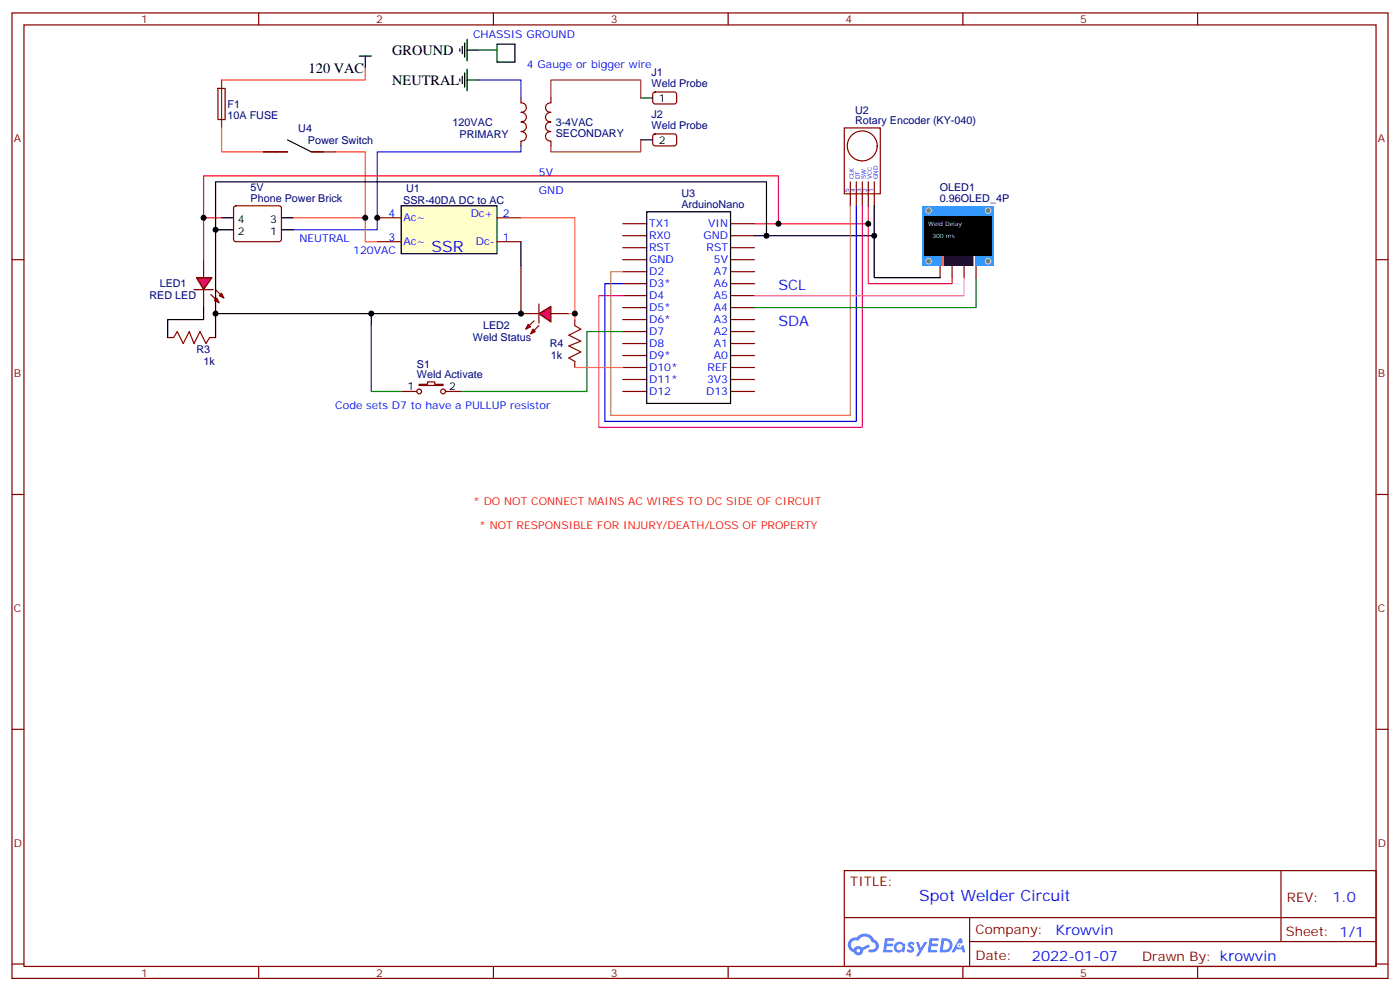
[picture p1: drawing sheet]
<svg xmlns="http://www.w3.org/2000/svg" width="412mm" height="292mm" viewBox="0 0 412 292" stroke-linecap="round" stroke-linejoin="round" font-family="sans-serif">
<g fill="none" stroke="#870000" stroke-width=".35">
<path d="M3.5 3.8h405.4v284.3h-405.4zM7.1 7.3h398.2v277.3h-398.2zM76.2 3.8v3.5M145.3 3.8v3.5M214.5 3.8v3.5M283.6 3.8v3.5M352.8 3.8v3.5M3.5 76.5h3.6M405.3 76.5h3.6M3.5 145.6h3.6M405.3 145.6h3.6M3.5 214.8h3.6"/>
<path d="M405.3 214.8h3.6M248.7 256.4h156.6v28.2h-156.6zM377.3 256.4v20.9M248.7 270.2h156.5M285.6 277.3h119.6M285.6 270.2v14.2M3.5 283.9h3.6M76.2 284.6v3.5M145.3 284.6v3.5M214.5 284.6v3.5M283.6 284.6v3.5M352.8 284.6v3.5"/>
<path d="M405.3 283.9h3.6"/>
</g>
<g fill="#5487ff">
<path d="M267.7 277.6a1.22 1.22 0 0 1 1.7 .2l-.4 .6a.47 .47 0 0 0-.3-.4 .47 .47 0 0 0-.5 .2l.1 .2a1.14 1.14 0 0 1 .8 1.8 1.14 1.14 0 0 1-1.9 0l-.2-.2 .5-.6 .7 .5a.29 .29 0 0 0 .3-.3 .29 .29 0 0 0-.2-.3 1.04 1.04 0 0 1-.6-1.7z"/>
<path d="M260.7 276.3h2.4l.3 .2-.2 .5-1.8 .1-.1 .8h1.5l.3 .4-.3 .4h-1.6l-.2 1.1h1.7l.2 .3-.2 .3-2.6 .1z"/>
<path d="M273.8 276.3h2.4l.3 .2-.1 .5-1.8 .1-.2 .8h1.6l.3 .4-.4 .4h-1.6l-.1 1.1h1.7l.2 .3-.2 .3-2.6 .1z"/>
<path d="M282.6 276.3h.7l.3 1.3-.6 .3a.69 .69 0 0 0-1 .3 .69 .69 0 0 0 .4 .9 .69 .69 0 0 0 .9-.6l.5-.2 .6 2.2h-.8l-.2-.9h-1.8l-.5 .9h-.8z"/>
<path d="M269.8 277.4h.8l.6 1.8 1.1-1.8h.9l-2.6 4.2h-.8l.9-1.5z"/>
<path d="M277.4 276.3l-.6 4.2h1.3a2.11 2.11 0 0 0 2.5-2.1 2.11 2.11 0 0 0-2.5-2.1zM278.1 277.1a1.39 1.39 0 0 1 1.7 1.4 1.39 1.39 0 0 1-1.8 1.3h-.3z"/>
<path d="M263.7 277.9a1.54 1.54 0 0 0-.1 2.2 1.54 1.54 0 0 0 2.2 .1l.6 .3 .3-2.3-.2-.3h-.4a1.49 1.49 0 0 0-2.4 0zM264 278.9a.94 .94 0 0 1 1.8 0 .94 .94 0 0 1-1.8 0z"/>
<path d="M250.4 276.7a2.18 2.18 0 0 0 1.1 3.7 1.44 1.44 0 0 0 1.6 .9 1.44 1.44 0 0 0 1.2-1.4l2-1.1-.5-.7-1.9 1a1.47 1.47 0 0 0-2.4 .4 1.39 1.39 0 0 1-.7-1.9 1.39 1.39 0 0 1 2-.5 2.12 2.12 0 0 1 2.2-1.3 2.12 2.12 0 0 1 1.9 1.7 1.14 1.14 0 0 1 1.1 1.4 1.14 1.14 0 0 1-1.7 .7 .43 .43 0 0 0-.5 .4 .43 .43 0 0 0 .4 .5 1.98 1.98 0 0 0 2.5-1.2 1.98 1.98 0 0 0-1.2-2.6 3.1 3.1 0 0 0-5.3-.6l-.9 .1zM252.3 280a.55 .55 0 0 1 1.1 0 .55 .55 0 0 1-1.1 0z"/>
<circle cx="282.6" cy="278.4" r=".26"/>
</g>
<path d="M153.5 28.9v1.4a1.42 1.42 0 0 1 1.5 1.4 1.42 1.42 0 0 1-1.5 1.4 1.42 1.42 0 0 1 1.5 1.4 1.42 1.42 0 0 1-1.5 1.4 1.42 1.42 0 0 1 1.5 1.4 1.42 1.42 0 0 1-1.5 1.4 1.42 1.42 0 0 1 1.5 1.4 1.42 1.42 0 0 1-1.5 1.5v1.4M162.3 28.9v1.4a1.42 1.42 0 0 0-1.6 1.4 1.42 1.42 0 0 0 1.6 1.4 1.42 1.42 0 0 0-1.6 1.4 1.42 1.42 0 0 0 1.6 1.4 1.42 1.42 0 0 0-1.6 1.4 1.42 1.42 0 0 0 1.6 1.4 1.42 1.42 0 0 0-1.6 1.4 1.42 1.42 0 0 0 1.6 1.5v1.4" fill="none" stroke="#870000" stroke-width=".35"/>
<path d="M118.2 60.6h28.2v14.1h-28.2z" fill="#ffc" stroke="#000" stroke-width=".35"/>
<g fill="none" stroke="#870000" stroke-width=".35">
<path d="M111.1 64.1h7.1M111.1 71.2h7.1M146.4 64.1h7.1M146.4 71.2h7.1M118.2 115.3h4.6M123.5 113.2h2.4v-.7h2.2v.7h2.4v.3h-7zM131.2 115.3h4.6"/>
<circle cx="123.5" cy="115.3" r=".71"/>
<circle cx="130.5" cy="115.3" r=".71"/>
</g>
<path d="M105.8 16.5h3.6M107.6 16.5v3.5" fill="none" stroke="#000" stroke-width=".35"/>
<g fill="#f00" stroke="#870000" stroke-width=".35">
<path d="M57.9 81.8h4.5l-2.4 3.5z"/>
<path d="M57.1 85.3h5.7z"/>
</g>
<g fill="#870000" stroke="#870000" stroke-width=".35">
<path d="M63.5 85.3l1.4 1.4z"/>
<path d="M62.1 86.7l1.4 1.4z"/>
</g>
<g fill="#f00" stroke="#870000" stroke-width=".35">
<path d="M64.6 87.1l.7-.7 .7 1.4z"/>
<path d="M63.1 88.5l.8-.7 .7 1.4z"/>
</g>
<path d="M60 76.5v5.3M276.9 78.2v3.6M280.5 78.2v3.6M284 78.2v3.6M287.5 78.2v3.6M60 85.3v5.3" fill="none" stroke="#870000" stroke-width=".35"/>
<path d="M271.6 60.6h21.2v17.6h-21.2z" fill="#39f"/>
<g fill="#666" stroke="#ccc" stroke-width=".35">
<circle cx="273.5" cy="76.9" r=".81"/>
<circle cx="291" cy="76.9" r=".81"/>
<circle cx="273.5" cy="62" r=".81"/>
<circle cx="291" cy="62" r=".81"/>
</g>
<path d="M277.5 75.4h9.5v2.8h-9.5z" fill="#fff"/>
<g fill="#fc0">
<path d="M277.5 75.4h.5v2.8h-.5z"/>
<path d="M286.5 75.4h.4v2.8h-.4z"/>
</g>
<path d="M278.1 75.4h8.3v2.8h-8.3z" fill="#333"/>
<path d="M272.3 63.8h19.8v11.7h-19.8z" fill="#000"/>
<path d="M153.5 78.2v14.2h-44.1v3.5M222.2 69.4h35.3" fill="none" stroke="#300" stroke-width=".35"/>
<g fill="none" stroke="#000" stroke-width=".35">
<path d="M135.5 14.4v.7M136.2 13.7v2.1M136.9 12.6v4.3M137.6 11.6v6.3M137.6 14.7h3.5M146.4 13h5.3v5.3h-5.3zM135.5 23.2v.7M136.2 22.5v2.1M136.9 21.4v4.3M137.6 23.6h3.5M137.6 20.4v6.3M188.7 28.9h3.6"/>
<path d="M77.6 44.7h7.1M84.7 41.2l7 3.5h3.5M188.7 41.2h3.6M63.5 67.7v-14.1h162.3v15.8M65.3 64.1h3.5M68.8 67.7h-5.3v24.7h45.9M82.9 67.7h3.5M82.9 64.1h3.5M153.5 71.2v7M190.5 62.4h24.7v56.4h-24.7zM257.5 60.6v21.2h19.4M60 90.6v3.5h-10.6v5.3"/>
<path d="M63.5 92.4v7"/>
</g>
<path d="M141.1 23.6h12.4v5.3M153.5 43v1.7h-42.4v23h-24.7" fill="none" stroke="#03c" stroke-width=".35"/>
<g fill="none" stroke="#870000" stroke-width=".35">
<path d="M64.2 26l2.1 .1v9.1h-2.1zM192.5 27.3l.5-.2h5.9l.4 .7v2.4l-.7 .4h-5.9l-.4-.7v-2.1zM192.5 39.6l.5-.2 5.9 .1 .4 .6v2.4l-.7 .5-5.9-.1-.4-.6v-2.2zM248.7 37.7h10.6v19.4h-10.6zM77.6 44.7h7.1M91.7 44.7h7.1M250.5 53.6v7M252.2 53.6v7M254 53.6v7M255.8 53.6v7M257.5 53.6v7M69 60.8l.5-.2h12.7l.5 .2 .2 .5-.1 9.5-.6 .4-13-.1-.4-.6v-9.2z"/>
<path d="M183.4 65.9h7.1M183.4 69.4h7.1M183.4 73h7.1M183.4 76.5h7.1M215.2 65.9h7M215.2 69.4h7M215.2 73h7M215.2 76.5h7M183.4 80h7.1M183.4 83.5h7.1M183.4 87.1h7.1M183.4 90.6h7.1"/>
<path d="M183.4 94.1h7.1M183.4 97.6h7.1M215.2 80h7M215.2 83.5h7M215.2 87.1h7M215.2 90.6h7M215.2 94.1h7M215.2 97.6h7M183.4 101.2h7.1M183.4 104.7h7.1M183.4 108.2h7.1M183.4 111.8h7.1"/>
<path d="M183.4 115.3h7.1M215.2 101.2h7M215.2 104.7h7M215.2 108.2h7M215.2 111.8h7M215.2 115.3h7"/>
<circle cx="254" cy="43" r="4.4"/>
</g>
<path d="M162.3 28.9v-5.3h26.4v5.3M188.7 41.2v3.5h-26.4v-1.7" fill="none" stroke="#933" stroke-width=".35"/>
<path d="M109.4 95.9v19.4h8.8" fill="none" stroke="#090" stroke-width=".35"/>
<path d="M65.3 37.7v7h12.3M107.6 20v3.6h-42.3M98.8 44.7h8.8v26.5h3.5M86.4 64.1h21.2" fill="none" stroke="#f60" stroke-width=".35"/>
<path d="M60 64.1v-12.3h169.3v14.1M65.3 64.1h-5.3v12.4M222.2 65.9h33.6M255.8 60.6v22.9h24.7v-1.7" fill="none" stroke="#f00" stroke-width=".35"/>
<path d="M49.4 99.4h1.8l1-1.8 1.8 3.6 1.7-3.6 1.4 3.6 1.8-3.6 1.8 3.6 1-1.8h1.8M169.3 94.1v1.8l1.8 1-3.5 1.8 3.5 1.8-3.5 1.4 3.5 1.7-3.5 1.8 1.7 1.1v1.7" fill="none" stroke="#a10000" stroke-width=".35"/>
<path d="M254 60.6v65.3h-77.6v-38.8h7" fill="none" stroke="#c0c" stroke-width=".35"/>
<path d="M252.2 60.6v63.5h-74v-40.6h5.2" fill="none" stroke="#00c" stroke-width=".35"/>
<path d="M250.5 60.6v61.7h-70.6v-42.3h3.5" fill="none" stroke="#c90" stroke-width=".35"/>
<path d="M141.1 14.7h5.3M183.4 97.6h-10.5v17.7h-37.1" fill="none" stroke="#008700" stroke-width=".35"/>
<path d="M153.5 64.1h15.8v30M169.3 108.2h14.1" fill="none" stroke="#f63" stroke-width=".35"/>
<path d="M284 81.8v5.3h-61.8" fill="none" stroke="#f3c" stroke-width=".35"/>
<path d="M287.5 81.8v8.8h-65.3" fill="none" stroke="#390" stroke-width=".35"/>
<path d="M65.3 23.6v14.1" fill="none" stroke="#8c2424" stroke-width=".35"/>
<g fill="#f00" stroke="#870000" stroke-width=".35">
<path d="M158.7 92.4l3.6-2.2v4.6z"/>
<path d="M158.7 89.5v5.7z"/>
</g>
<g fill="#870000" stroke="#870000" stroke-width=".35">
<path d="M158.7 95.9l-1.4 1.4z"/>
<path d="M157.3 94.5l-1.4 1.4z"/>
</g>
<g fill="#f00" stroke="#870000" stroke-width=".35">
<path d="M157 96.9l.7 .7-1.4 .8z"/>
<path d="M155.6 95.5l.7 .7-1.4 .7z"/>
</g>
<path d="M153.5 92.4h5.2M162.3 92.4h5.3" fill="none" stroke="#870000" stroke-width=".35"/>
<path d="M167.6 92.4h1.7" fill="none" stroke="#f63" stroke-width=".35"/>
<g fill="#000">
<circle cx="60" cy="64.1" r=".88"/>
<circle cx="63.5" cy="67.7" r=".88"/>
<circle cx="107.6" cy="64.1" r=".88"/>
<circle cx="111.1" cy="64.1" r=".88"/>
<circle cx="225.8" cy="69.4" r=".88"/>
<circle cx="229.3" cy="65.9" r=".88"/>
<circle cx="255.8" cy="65.9" r=".88"/>
<circle cx="257.5" cy="69.4" r=".88"/>
<circle cx="63.5" cy="92.4" r=".88"/>
<circle cx="109.4" cy="92.4" r=".88"/>
<circle cx="153.5" cy="92.4" r=".88"/>
<circle cx="169.3" cy="92.4" r=".88"/>
</g>
<g font-size="4.6" fill="#00f">
<text x="127.1" y="74.2">SSR</text>
<text x="270.8" y="265.4">Spot Welder Circuit</text>
</g>
<g font-size="4.2">
<text x="115.5" y="16.2">GROUND</text>
<text x="90.9" y="21.4">120 VAC</text>
<text x="115.5" y="25">NEUTRAL</text>
</g>
<g font-size="4.2" fill="#00f">
<text x="229.3" y="85.3">SCL</text>
<text x="229.3" y="95.9">SDA</text>
<text x="392.5" y="265.7">1.0</text>
<text x="310.9" y="275.2">Krowvin</text>
<text x="304" y="283">2022-01-07</text>
</g>
<g font-size="3.9" fill="#800">
<text x="250.5" y="261">TITLE:</text>
<text x="379.1" y="265.7">REV:</text>
<text x="287.4" y="275.2">Company:</text>
<text x="378.7" y="275.8">Sheet: 1/1</text>
<text x="287.4" y="282.9">Date:</text>
<text x="336.4" y="282.9">Drawn By: krowvin</text>
</g>
<g font-size="3.2" fill="#800">
<text x="41.6" y="6.8">1</text>
<text x="110.8" y="6.8">2</text>
<text x="179.9" y="6.8">3</text>
<text x="249.1" y="6.8">4</text>
<text x="318.2" y="6.8">5</text>
<text x="4.1" y="41.9">A</text>
<text x="405.9" y="41.9">A</text>
<text x="4.1" y="111.1">B</text>
<text x="405.9" y="111.1">B</text>
<text x="4.1" y="180.2">C</text>
<text x="405.9" y="180.2">C</text>
<text x="4.1" y="249.3">D</text>
<text x="405.9" y="249.3">D</text>
<text x="41.6" y="287.6">1</text>
<text x="110.8" y="287.6">2</text>
<text x="179.9" y="287.6">3</text>
<text x="249.1" y="287.6">4</text>
<text x="318.2" y="287.6">5</text>
</g>
<g font-size="3.2" fill="#00f">
<text x="139.3" y="11.2">CHASSIS GROUND</text>
<text x="155.2" y="20">4 Gauge or bigger wire</text>
<text x="158.7" y="51.8">5V</text>
<text x="158.7" y="57.1">GND</text>
<text x="114.4" y="63.8">4</text>
<text x="118.9" y="65.2">Ac~</text>
<text x="138.7" y="63.8">Dc+</text>
<text x="148.2" y="63.8">2</text>
<text x="88.2" y="71.2">NEUTRAL</text>
<text x="114.4" y="70.8">3</text>
<text x="148.2" y="70.8">1</text>
<text x="191.2" y="67">TX1</text>
<text x="191.2" y="70.5">RX0</text>
<text x="207.2" y="70.5">GND</text>
<text x="208.6" y="67">VIN</text>
<text x="104.1" y="74.7">120VAC</text>
<text x="118.9" y="72.2">Ac~</text>
<text x="140.2" y="72.2">Dc-</text>
<text x="191.2" y="74">RST</text>
<text x="191.2" y="77.5">GND</text>
<text x="208.2" y="74">RST</text>
<text x="210.3" y="77.5">5V</text>
<text x="191.2" y="81.1">D2</text>
<text x="210.3" y="81.1">A7</text>
<text x="191.2" y="84.6">D3*</text>
<text x="191.2" y="88.1">D4</text>
<text x="210.3" y="88.1">A5</text>
<text x="210.3" y="84.6">A6</text>
<text x="191.2" y="91.7">D5*</text>
<text x="191.2" y="95.2">D6*</text>
<text x="210.3" y="95.2">A3</text>
<text x="210.3" y="91.7">A4</text>
<text x="191.2" y="98.7">D7</text>
<text x="210.3" y="98.7">A2</text>
<text x="191.2" y="102.2">D8</text>
<text x="191.2" y="105.8">D9*</text>
<text x="210.3" y="105.8">A0</text>
<text x="210.3" y="102.2">A1</text>
<text x="191.2" y="109.3">D10*</text>
<text x="191.2" y="112.8">D11*</text>
<text x="208.3" y="112.8">3V3</text>
<text x="208.5" y="109.3">REF</text>
<text x="191.2" y="116.3">D12</text>
<text x="208" y="116.3">D13</text>
<text x="98.8" y="120.6">Code sets D7 to have a PULLUP resistor</text>
</g>
<g font-size="3.2" fill="#000080">
<text x="191.9" y="22.4">J1</text>
<text x="191.9" y="25.6">Weld Probe</text>
<text x="67" y="34.9">10A FUSE</text>
<text x="67" y="31.7">F1</text>
<text x="191.9" y="34.7">J2</text>
<text x="251.9" y="33.4">U2</text>
<text x="87.9" y="38.8">U4</text>
<text x="133.3" y="37">120VAC</text>
<text x="135.4" y="40.6">PRIMARY</text>
<text x="163.7" y="40.2">SECONDARY</text>
<text x="163.7" y="37">3-4VAC</text>
<text x="191.9" y="37.9">Weld Probe</text>
<text x="251.9" y="36.6">Rotary Encoder (KY-040)</text>
<text x="90.7" y="42.3">Power Switch</text>
<text x="73.8" y="59.5">Phone Power Brick</text>
<text x="73.8" y="56.4">5V</text>
<text x="118.8" y="60">SSR-40DA DC to AC</text>
<text x="119.6" y="56.4">U1</text>
<text x="200.7" y="58.1">U3</text>
<text x="276.8" y="59.5">0.96OLED_4P</text>
<text x="276.8" y="56.4">OLED1</text>
<text x="200.7" y="61.3">ArduinoNano</text>
<text x="44" y="88.2">RED LED</text>
<text x="47" y="84.7">LED1</text>
<text x="139.3" y="100.5">Weld Status</text>
<text x="142.3" y="97">LED2</text>
<text x="57.9" y="104.1">R3</text>
<text x="59.9" y="107.6">1k</text>
<text x="161.9" y="102.3">R4</text>
<text x="162.2" y="105.8">1k</text>
<text x="122.8" y="111.4">Weld Activate</text>
<text x="122.8" y="108.2">S1</text>
</g>
<g font-size="3.2">
<text x="194" y="29.9">1</text>
<text x="194" y="42.3">2</text>
<text x="70.1" y="65.5">4</text>
<text x="79.6" y="65.5">3</text>
<text x="70.1" y="69.1">2</text>
<text x="79.6" y="69.1">1</text>
<text x="120" y="114.9">1</text>
<text x="132.3" y="114.9">2</text>
</g>
<g font-size="3.2" fill="#f00">
<text x="139.3" y="148.8">* DO NOT CONNECT MAINS AC WIRES TO DC SIDE OF CIRCUIT</text>
<text x="141.1" y="155.9">* NOT RESPONSIBLE FOR INJURY/DEATH/LOSS OF PROPERTY</text>
</g>
<g font-size="1.8" fill="#00f">
<text x="251.5" y="52.8" transform="rotate(-90 251.5 52.8)">CLK</text>
<text x="253.3" y="52.8" transform="rotate(-90 253.3 52.8)">DT</text>
<text x="255.1" y="52.8" transform="rotate(-90 255.1 52.8)">SW</text>
<text x="256.8" y="52.8" transform="rotate(-90 256.8 52.8)">VCC</text>
<text x="258.6" y="52.8" transform="rotate(-90 258.6 52.8)">GND</text>
<text x="250.1" y="56.4" transform="rotate(-90 250.1 56.4)">5</text>
<text x="251.9" y="56.4" transform="rotate(-90 251.9 56.4)">4</text>
<text x="253.6" y="56.4" transform="rotate(-90 253.6 56.4)">3</text>
<text x="255.4" y="56.4" transform="rotate(-90 255.4 56.4)">2</text>
<text x="257.2" y="56.4" transform="rotate(-90 257.2 56.4)">1</text>
</g>
<g font-size="1.8" fill="#fff">
<text x="273.4" y="66.6">Weld Delay</text>
<text x="274.6" y="70.1">300 ms</text>
</g>
</svg>
